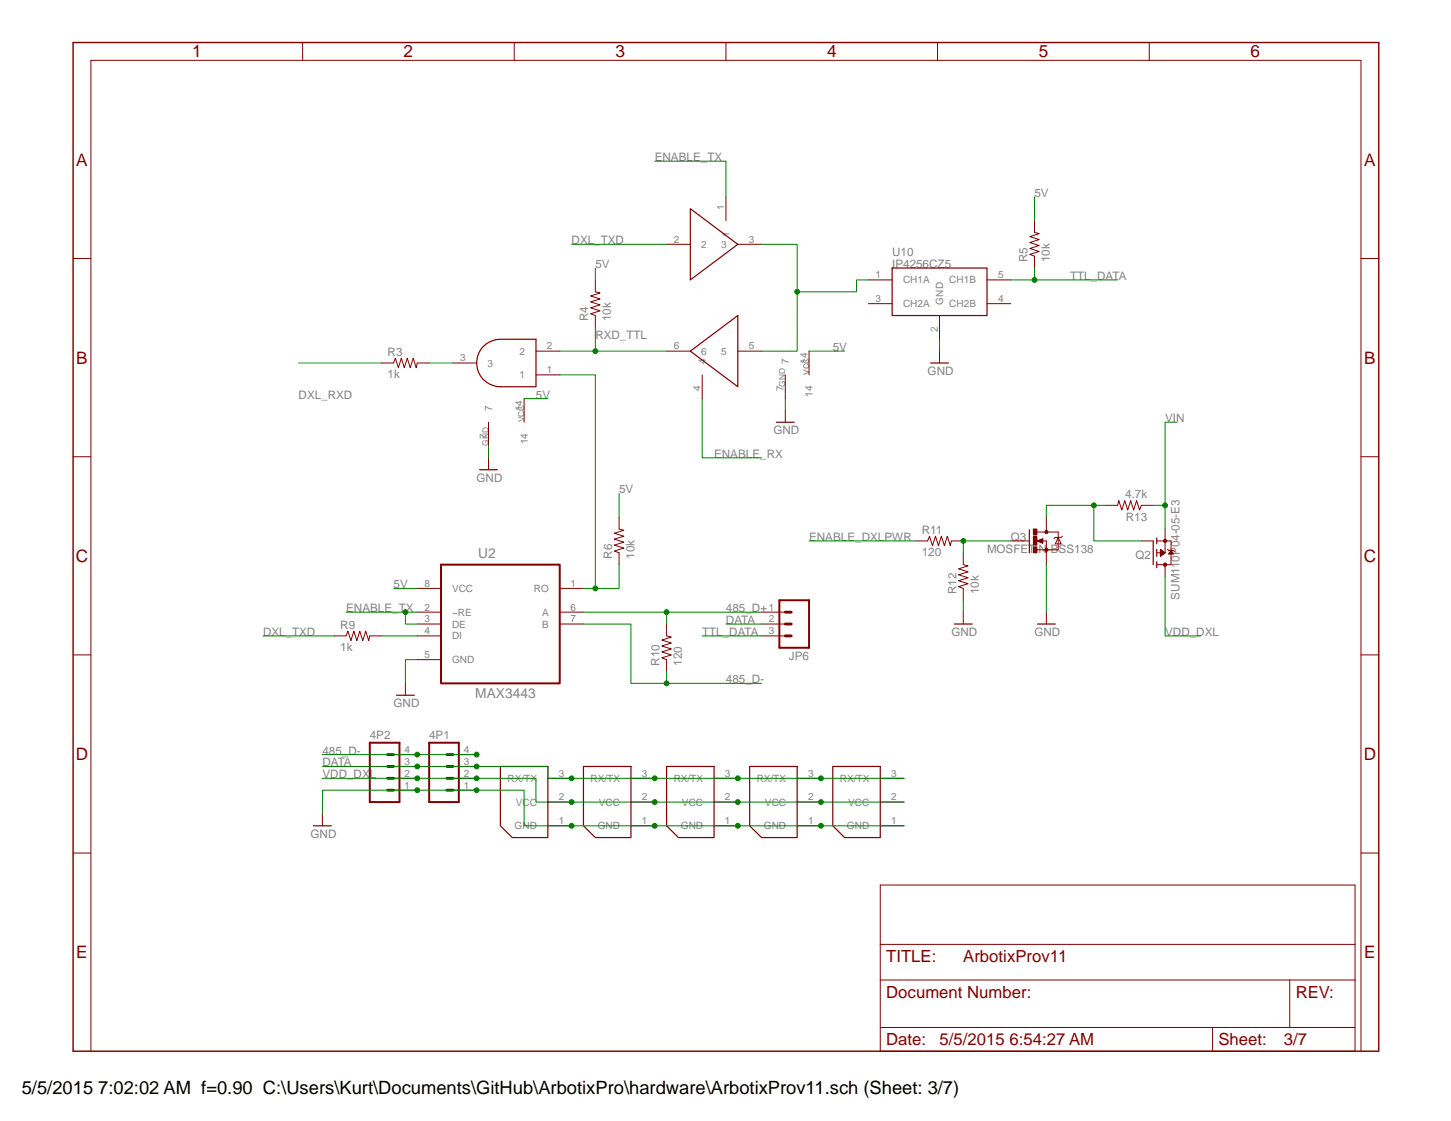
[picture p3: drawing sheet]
<svg xmlns="http://www.w3.org/2000/svg" width="279mm" height="216mm" viewBox="0 0 279 216" stroke-linecap="round" stroke-linejoin="round" font-family="sans-serif">
<g fill="none" stroke="#800000" stroke-width=".19">
<path d="M139.8 37.9v4.6M114.6 53.9v2.3l.9 .2-1.8 .6 1.8 .6-1.8 .5 1.8 .6-1.8 .6 1.8 .6-1.8 .5 .9 .4v2.3M128.4 47.1h4.5M142.1 47.1h4.5M167.2 53.9h4.6M167.2 58.5h4.6M190.1 53.9h4.5M190.1 58.5h4.5M199.2 42.5v2.3l.9 .2-1.8 .6 1.8 .5-1.8 .6 1.8 .6-1.8 .6 1.8 .5-1.8 .6 .9 .3v2.3M73.5 69.9h2.3l.3-.9 .6 1.8 .6-1.8 .6 1.8 .5-1.8 .6 1.8 .6-1.8 .5 1.8 .2-.9h2.3M87.2 69.9h4.6M100.9 76.8v4.5"/>
<path d="M103.2 67.6h4.6M103.2 72.2h4.6M128.4 67.6h4.5M135.2 72.2v4.6M142.1 67.6h4.5M151.2 72.2v4.6M151.2 79v2.3M155.8 67.6v4.6M180.9 60.8v4.5M180.9 67.6v2.3M94.1 81.3v4.6M94.1 88.2v2.3"/>
<path d="M119.2 99.6v2.3l.9 .2-1.8 .6 1.8 .6-1.8 .5 1.8 .6-1.8 .6 1.8 .6-1.8 .5 .9 .4v2.3M80.3 113.3h4.6M80.3 117.9h4.6M107.8 113.3h4.6M107.8 117.9h4.6M146.6 117.9h4.6M176.3 104.2h2.3l.4-.9 .6 1.8 .5-1.8 .6 1.8 .6-1.8 .5 1.8 .6-1.8 .6 1.8 .2-.9h2.3M185.5 106.5v2.3l.9 .2-1.8 .6 1.8 .5-1.8 .6 1.8 .6-1.8 .5 1.8 .6-1.8 .6 .9 .3v2.3M185.5 117.9v2.3M222.7 104.2h2.8v4.6h-2.8M224.3 104.2v2.3h-1.6M224.8 105.8l.2 .2h1l.2 .2"/>
<path d="M64.4 122.5h2.3l.3-.9 .6 1.8 .5-1.8 .6 1.8 .6-1.8 .6 1.8 .5-1.8 .6 1.8 .2-.9h2.3M78.1 131.6v2.3M80.3 120.2h4.6M80.3 122.5h4.6M80.3 127h4.6M107.8 120.2h4.6M128.4 120.2v2.3l.9 .2-1.9 .6 1.9 .5-1.9 .6 1.9 .6-1.9 .6 1.9 .5-1.9 .6 1 .3v2.3M146.6 120.2h4.6M146.6 122.5h4.6M62.1 156.8v2.2M75.8 152.2h4.5M75.8 149.9h4.5"/>
<path d="M75.8 147.6h4.5M75.8 145.3h4.5M87.2 152.2h4.6M87.2 149.9h4.6M87.2 147.6h4.6M87.2 145.3h4.6M105.5 149.9h4.6M105.5 159h4.6M105.5 154.5h4.6M121.5 149.9h4.6M121.5 159h4.6M121.5 154.5h4.6"/>
<path d="M137.5 149.9h4.6M137.5 159h4.6M137.5 154.5h4.6M153.5 149.9h4.6M153.5 159h4.6M153.5 154.5h4.6M169.5 149.9h4.6M169.5 159h4.6M169.5 154.5h4.6"/>
</g>
<g fill="none" stroke="#800000" stroke-width=".23">
<path d="M132.9 40.2l9.2 6.9-9.2 6.8zM171.8 51.6h18.3v9.2h-18.3zM92.9 66.8a4.8 4.8 0 0 1 3.5-1.5h6.8v9.2h-6.8a4.6 4.6 0 0 1-4.2-2.7 4.6 4.6 0 0 1 .7-5zM132.9 67.6l9.2-6.8v13.7zM179.2 69.9h3.4M92.4 90.5h3.4M149.5 81.3h3.4M222.1 104.2v4.6M222.7 105.8v1.4M222.7 108.2v1.1M222.7 103.6v1.2M76.3 133.9h3.5"/>
<path d="M183.8 120.2h3.4M60.4 159h3.4M96.4 147.6h9.1v13.7h-6.9l-2.2-2.3zM112.4 147.6h9.1v13.7h-6.9l-2.2-2.3zM128.4 147.6h9.1v13.7h-6.9l-2.2-2.3zM144.4 147.6h9.1v13.7h-6.9l-2.2-2.3zM160.4 147.6h9.1v13.7h-6.9l-2.2-2.3z"/>
</g>
<path d="M84.9 108.8h22.9v22.8h-22.9zM150.1 115.6h5.7v9.2h-5.7zM71.2 143h5.7v11.5h-5.7zM82.6 143h5.7v11.5h-5.7z" fill="none" stroke="#800000" stroke-width=".38"/>
<path d="M151.2 117.9h1.2M151.2 122.5h1.2M151.2 120.2h1.2M74.6 147.6h1.2M74.6 149.9h1.2M74.6 152.2h1.2M74.6 145.3h1.2M86.1 147.6h1.1M86.1 149.9h1.1M86.1 152.2h1.1M86.1 145.3h1.1" fill="none" stroke="#800000" stroke-width=".55"/>
<circle cx="224.3" cy="104.2" r=".32" fill="#800000"/>
<circle cx="224.3" cy="104.2" r=".32" fill="none" stroke="#800000" stroke-width=".19"/>
<circle cx="224.3" cy="108.8" r=".32" fill="#800000"/>
<g fill="none" stroke="#800000" stroke-width=".19">
<path d="M219.8 104.2h2.3M223.4 106.7h.7M223.4 106.6h.8M223.4 106.5h.9M223.4 106.4h.8M223.4 106.3h.6M223.4 106.2h.5M223.4 106h.4M223.4 107.1h.1M223.4 107h.3M223.4 106.9h.4M223.4 106.8h.5"/>
<path d="M223.4 105.9h.2M223.4 105.8h.1M223.4 105.8l.9 .7-.9 .7zM224.3 101.9v2.3M224.3 108.8v2.2M225 106.7h.9M225.1 106.6h.7M225.2 106.5h.6M225.3 106.4h.4M225.3 106.3h.3M225.4 106.2h.2M225.5 106h.1"/>
<path d="M225.5 106l.5 .7h-1z"/>
<circle cx="224.3" cy="108.8" r=".32"/>
</g>
<path d="M201.3 105.7h.4v.4h-.4z" fill-rule="evenodd" fill="#800000"/>
<path d="M201.3 105.7h.4v.4h-.4z" fill="none" stroke="#800000" stroke-width=".19"/>
<path d="M201.3 102.3h.4v.4h-.4z" fill-rule="evenodd" fill="#800000"/>
<path d="M201.3 102.3h.4v.4h-.4z" fill="none" stroke="#800000" stroke-width=".19"/>
<path d="M199 105.3h.7v1.2h-.7z" fill="#800000"/>
<path d="M199 105.3h.7v1.2h-.7zM199 105.3h.1" fill="none" stroke="#800000" stroke-width=".19"/>
<path d="M199 101.9h.7v1.1h-.7z" fill="#800000"/>
<path d="M199 101.9h.7v1.1h-.7zM199 101.9h.1" fill="none" stroke="#800000" stroke-width=".19"/>
<path d="M199 103.4h.7v1.6h-.7z" fill="#800000"/>
<g fill="none" stroke="#800000" stroke-width=".19">
<path d="M58.3 8.2v3.4M99 8.2v3.4M139.8 8.2v3.4M180.5 8.2v3.4M221.3 8.2v3.4M14.1 49.8h3.4M262.1 49.8h3.4M14.1 88h3.4M201.5 99.6v2.9h2.3v3.4h-2.3v2.9M212.9 97.3h2.3l.2-.9 .6 1.8 .6-1.8 .5 1.8 .6-1.8 .6 1.8 .6-1.8 .5 1.8 .4-.9h2.3M262.1 88h3.4M194.6 104.2h3.5"/>
<path d="M199 103.4h.7v1.6h-.7zM199 103.4h.1M199.7 104.2l1.1-.5v.9zM199.7 102.5h1.8M200.7 104.2h.8v1.7h-1.8M201.5 117.9v2.3M203.8 103.5l.5 1.3h-1.1zM204.6 103.3l-.3 .2h-1.1l-.2 .2M14.1 126.1h3.4M262.1 126.1h3.4M14.1 164.3h3.4M262.1 164.3h3.4"/>
<path d="M169.5 188.7h91.4M169.5 197.9v-27.4h91.4v27.4M169.5 181.9h91.4M233.5 197.9v4.6M233.5 197.9h14.8M248.3 197.9h12.6v4.6h-91.4v-4.6h64M248.3 188.7v9.2M17.5 202.5v-190.9h244.6v190.9"/>
</g>
<path d="M198.2 102v4.5M199.8 120.2h3.4" fill="none" stroke="#800000" stroke-width=".23"/>
<path d="M14.1 8.2h251.4v194.3h-251.4zM200.7 103.9l-.8 .3 .8 .2v-.2h-.2" fill="none" stroke="#800000" stroke-width=".28"/>
<path d="M151.2 76.8v2.2M180.9 65.3v2.3M94.1 85.9v2.3M80.3 127h-2.2v4.6M62.1 156.8v-4.6h38.8v6.8h73.2" fill="none" stroke="#008000" stroke-width=".19"/>
<circle cx="80.3" cy="152.2" r=".46" fill="#008000"/>
<circle cx="80.3" cy="152.2" r=".46" fill="none" stroke="#008000" stroke-width=".19"/>
<circle cx="91.8" cy="152.2" r=".46" fill="#008000"/>
<circle cx="91.8" cy="152.2" r=".46" fill="none" stroke="#008000" stroke-width=".19"/>
<circle cx="110.1" cy="159" r=".46" fill="#008000"/>
<circle cx="110.1" cy="159" r=".46" fill="none" stroke="#008000" stroke-width=".19"/>
<circle cx="126.1" cy="159" r=".46" fill="#008000"/>
<circle cx="126.1" cy="159" r=".46" fill="none" stroke="#008000" stroke-width=".19"/>
<circle cx="142.1" cy="159" r=".46" fill="#008000"/>
<circle cx="142.1" cy="159" r=".46" fill="none" stroke="#008000" stroke-width=".19"/>
<circle cx="158.1" cy="159" r=".46" fill="#008000"/>
<g fill="none" stroke="#008000" stroke-width=".19">
<path d="M126.1 31.1h13.7v6.8M66.7 117.9h13.6M78.1 117.9v2.3h2.2M185.5 115.6v2.3M201.5 108.8v9.1"/>
<circle cx="158.1" cy="159" r=".46"/>
</g>
<circle cx="78.1" cy="117.9" r=".46" fill="#008000"/>
<g fill="none" stroke="#008000" stroke-width=".19">
<path d="M199.2 37.9v4.6M110.1 47.1h18.3M114.6 51.6v2.3M57.5 69.9h16M82.6 69.9h4.6M100.9 76.8h4.6M107.8 67.6h6.8M114.6 63.1v4.5h13.8M135.2 76.8v11.4h11.4M155.8 67.6h6.8M119.2 95v4.6M75.8 113.3h4.5"/>
<path d="M50.7 122.5h13.7"/>
<circle cx="78.1" cy="117.9" r=".46"/>
</g>
<circle cx="114.6" cy="67.6" r=".46" fill="#008000"/>
<g fill="none" stroke="#008000" stroke-width=".19">
<path d="M107.8 72.2h6.8v41.1M119.2 108.8v4.5h-6.8"/>
<circle cx="114.6" cy="67.6" r=".46"/>
</g>
<circle cx="114.6" cy="113.3" r=".46" fill="#008000"/>
<g fill="none" stroke="#008000" stroke-width=".19">
<path d="M146.6 47.1h6.9v20.5h-6.9M167.2 53.9h-2.3v2.3h-11.4"/>
<circle cx="114.6" cy="113.3" r=".46"/>
</g>
<circle cx="153.5" cy="56.2" r=".46" fill="#008000"/>
<g fill="none" stroke="#008000" stroke-width=".19">
<path d="M199.2 51.6v2.3h-4.6M199.2 53.9h16"/>
<circle cx="153.5" cy="56.2" r=".46"/>
</g>
<circle cx="199.2" cy="53.9" r=".46" fill="#008000"/>
<g fill="none" stroke="#008000" stroke-width=".19">
<path d="M112.4 117.9h34.2M128.4 117.9v2.3M73.5 122.5h6.8M135.2 122.5h11.4"/>
<circle cx="199.2" cy="53.9" r=".46"/>
</g>
<circle cx="128.4" cy="117.9" r=".46" fill="#008000"/>
<g fill="none" stroke="#008000" stroke-width=".19">
<path d="M91.8 147.6h13.7v2.3h68.6"/>
<circle cx="128.4" cy="117.9" r=".46"/>
</g>
<circle cx="80.3" cy="147.6" r=".46" fill="#008000"/>
<g fill="none" stroke="#008000" stroke-width=".19">
<path d="M62.1 147.6h29.7"/>
<circle cx="80.3" cy="147.6" r=".46"/>
</g>
<circle cx="91.8" cy="147.6" r=".46" fill="#008000"/>
<circle cx="91.8" cy="147.6" r=".46" fill="none" stroke="#008000" stroke-width=".19"/>
<circle cx="110.1" cy="149.9" r=".46" fill="#008000"/>
<circle cx="110.1" cy="149.9" r=".46" fill="none" stroke="#008000" stroke-width=".19"/>
<circle cx="126.1" cy="149.9" r=".46" fill="#008000"/>
<circle cx="126.1" cy="149.9" r=".46" fill="none" stroke="#008000" stroke-width=".19"/>
<circle cx="142.1" cy="149.9" r=".46" fill="#008000"/>
<circle cx="142.1" cy="149.9" r=".46" fill="none" stroke="#008000" stroke-width=".19"/>
<circle cx="158.1" cy="149.9" r=".46" fill="#008000"/>
<g fill="none" stroke="#008000" stroke-width=".19">
<path d="M139.8 120.2h6.8M62.1 149.9h29.7"/>
<circle cx="158.1" cy="149.9" r=".46"/>
</g>
<circle cx="80.3" cy="149.9" r=".46" fill="#008000"/>
<circle cx="80.3" cy="149.9" r=".46" fill="none" stroke="#008000" stroke-width=".19"/>
<circle cx="91.8" cy="149.9" r=".46" fill="#008000"/>
<g fill="none" stroke="#008000" stroke-width=".19">
<path d="M91.8 149.9h11.4v4.6h22.9"/>
<circle cx="91.8" cy="149.9" r=".46"/>
</g>
<circle cx="110.1" cy="154.5" r=".46" fill="#008000"/>
<g fill="none" stroke="#008000" stroke-width=".19">
<path d="M126.1 154.5h16"/>
<circle cx="110.1" cy="154.5" r=".46"/>
</g>
<circle cx="126.1" cy="154.5" r=".46" fill="#008000"/>
<g fill="none" stroke="#008000" stroke-width=".19">
<path d="M142.1 154.5h16"/>
<circle cx="126.1" cy="154.5" r=".46"/>
</g>
<circle cx="142.1" cy="154.5" r=".46" fill="#008000"/>
<g fill="none" stroke="#008000" stroke-width=".19">
<path d="M158.1 154.5h16"/>
<circle cx="142.1" cy="154.5" r=".46"/>
</g>
<circle cx="158.1" cy="154.5" r=".46" fill="#008000"/>
<g fill="none" stroke="#008000" stroke-width=".19">
<path d="M224.3 111v11.5h6.9M112.4 120.2h9.1v11.4h6.9v-2.3M128.4 131.6h18.2"/>
<circle cx="158.1" cy="154.5" r=".46"/>
</g>
<circle cx="128.4" cy="131.6" r=".46" fill="#008000"/>
<g fill="none" stroke="#008000" stroke-width=".19">
<path d="M62.1 145.3h29.7"/>
<circle cx="128.4" cy="131.6" r=".46"/>
</g>
<circle cx="80.3" cy="145.3" r=".46" fill="#008000"/>
<circle cx="80.3" cy="145.3" r=".46" fill="none" stroke="#008000" stroke-width=".19"/>
<circle cx="91.8" cy="145.3" r=".46" fill="#008000"/>
<g fill="none" stroke="#008000" stroke-width=".19">
<path d="M222.1 97.3h2.2M226.6 81.3h-2.3v20.6"/>
<circle cx="91.8" cy="145.3" r=".46"/>
</g>
<circle cx="224.3" cy="97.3" r=".46" fill="#008000"/>
<g fill="none" stroke="#008000" stroke-width=".19">
<path d="M155.8 104.2h20.5M185.5 104.2h9.1"/>
<circle cx="224.3" cy="97.3" r=".46"/>
</g>
<circle cx="185.5" cy="104.2" r=".46" fill="#008000"/>
<g fill="none" stroke="#008000" stroke-width=".19">
<path d="M201.5 99.6v-2.3h9.1v6.9h9.2M210.6 97.3h2.3M185.5 104.2v2.3"/>
<circle cx="185.5" cy="104.2" r=".46"/>
</g>
<circle cx="210.6" cy="97.3" r=".46" fill="#008000"/>
<circle cx="210.6" cy="97.3" r=".46" fill="none" stroke="#008000" stroke-width=".19"/>
<text font-size="3.5" x="4.2" y="210.7">5/5/2015 7:02:02 AM f=0.90 C:\Users\Kurt\Documents\GitHub\ArbotixPro\hardware\ArbotixProv11.sch (Sheet: 3/7)</text>
<g font-size="3.3" fill="#800000">
<text x="37" y="11.1">1</text>
<text x="77.7" y="11.1">2</text>
<text x="118.5" y="11.1">3</text>
<text x="159.3" y="11.1">4</text>
<text x="200" y="11.1">5</text>
<text x="240.8" y="11.1">6</text>
<text x="14.7" y="31.9">A</text>
<text x="262.7" y="31.9">A</text>
<text x="14.7" y="70">B</text>
<text x="262.7" y="70">B</text>
<text x="14.6" y="108.2">C</text>
<text x="262.6" y="108.2">C</text>
<text x="14.6" y="146.4">D</text>
<text x="262.6" y="146.4">D</text>
<text x="14.7" y="184.5">E</text>
<text x="262.7" y="184.5">E</text>
</g>
<g font-size="3.2" fill="#800000">
<text x="170.6" y="185.3">TITLE:</text>
<text x="185.5" y="185.3">ArbotixProv11</text>
<text x="170.6" y="192.2">Document Number:</text>
<text x="249.5" y="192.2">REV:</text>
<text x="170.6" y="201.3">Date:</text>
<text x="180.9" y="201.3">5/5/2015 6:54:27 AM</text>
<text x="234.6" y="201.3">Sheet:</text>
<text x="247.2" y="201.3">3/7</text>
</g>
<g font-size="2.6" fill="#808080">
<text x="92.1" y="107.4">U2</text>
<text x="91.5" y="134.5">MAX3443</text>
</g>
<g font-size="2.2" fill="#808080">
<text x="126.1" y="31.1">ENABLE_TX</text>
<text x="199.2" y="37.9">5V</text>
<text x="110.1" y="47.1">DXL_TXD</text>
<text x="114.6" y="51.6">5V</text>
<text x="171.8" y="51.6">IP4256CZ5</text>
<text x="171.8" y="49.3">U10</text>
<text x="197.9" y="50.5" transform="rotate(-90 197.9 50.5)">R5</text>
<text x="202.2" y="50.5" transform="rotate(-90 202.2 50.5)">10k</text>
<text x="206.1" y="53.9">TTL_DATA</text>
<text x="113.3" y="61.9" transform="rotate(-90 113.3 61.9)">R4</text>
<text x="114.6" y="65.3">RXD_TTL</text>
<text x="117.6" y="61.9" transform="rotate(-90 117.6 61.9)">10k</text>
<text x="74.6" y="68.6">R3</text>
<text x="160.4" y="67.6">5V</text>
<text x="57.5" y="76.8">DXL_RXD</text>
<text x="74.6" y="72.9">1k</text>
<text x="103.2" y="76.8">5V</text>
<text x="178.6" y="72.2">GND</text>
<text x="148.9" y="83.6">GND</text>
<text x="224.3" y="81.3">VIN</text>
<text x="137.5" y="88.2">ENABLE_RX</text>
<text x="91.8" y="92.8">GND</text>
<text x="119.2" y="95">5V</text>
<text x="216.7" y="96">4.7k</text>
<text x="216.8" y="100.3">R13</text>
<text x="117.9" y="107.6" transform="rotate(-90 117.9 107.6)">R6</text>
<text x="122.2" y="107.6" transform="rotate(-90 122.2 107.6)">10k</text>
<text x="155.8" y="104.2">ENABLE_DXLPWR</text>
<text x="177.5" y="102.8">R11</text>
<text x="177.5" y="107.2">120</text>
<text x="190.1" y="106.5">MOSFET-N-BSS138</text>
<text x="194.6" y="104.2">Q3</text>
<text x="218.6" y="107.6">Q2</text>
<text x="75.8" y="113.3">5V</text>
<text x="66.7" y="117.9">ENABLE_TX</text>
<text x="139.8" y="117.9">485_D+</text>
<text x="184.1" y="114.5" transform="rotate(-90 184.1 114.5)">R12</text>
<text x="188.5" y="114.5" transform="rotate(-90 188.5 114.5)">10k</text>
<text x="227.1" y="115.5" transform="rotate(-90 227.1 115.5)">SUM110P04-05-E3</text>
<text x="50.7" y="122.5">DXL_TXD</text>
<text x="65.5" y="125.4">1k</text>
<text x="65.5" y="121.1">R9</text>
<text x="135.2" y="122.5">TTL_DATA</text>
<text x="139.8" y="120.2">DATA</text>
<text x="183.2" y="122.5">GND</text>
<text x="199.2" y="122.5">GND</text>
<text x="224.3" y="122.5">VDD_DXL</text>
<text x="127" y="128.2" transform="rotate(-90 127 128.2)">R10</text>
<text x="131.3" y="128.2" transform="rotate(-90 131.3 128.2)">120</text>
<text x="139.8" y="131.6">485_D-</text>
<text x="151.9" y="127">JP6</text>
<text x="75.8" y="136.2">GND</text>
<text x="71.2" y="142.3">4P2</text>
<text x="82.6" y="142.3">4P1</text>
<text x="62.1" y="145.3">485_D-</text>
<text x="62.1" y="147.6">DATA</text>
<text x="62.1" y="149.9">VDD_DXL</text>
<text x="59.8" y="161.3">GND</text>
</g>
<text font-size="2.1" fill="#808080" x="155.8" y="72.2" transform="rotate(-90 155.8 72.2)">vcc</text>
<g font-size="1.9" fill="#808080">
<text x="139.5" y="40.4" transform="rotate(-90 139.5 40.4)">1</text>
<text x="129.8" y="46.7">2</text>
<text x="135" y="47.7">2</text>
<text x="138.9" y="47.8">3</text>
<text x="140.5" y="45.7" transform="rotate(-90 140.5 45.7)">1</text>
<text x="144.2" y="46.7">3</text>
<text x="168.6" y="53.6">1</text>
<text x="192.2" y="53.6">5</text>
<text x="168.6" y="58.2">3</text>
<text x="173.9" y="54.6">CH1A</text>
<text x="173.9" y="59.2">CH2A</text>
<text x="181.6" y="58.7" transform="rotate(-90 181.6 58.7)">GND</text>
<text x="182.8" y="54.6">CH1B</text>
<text x="182.8" y="59.2">CH2B</text>
<text x="192.2" y="58.2">4</text>
<text x="180.6" y="63.9" transform="rotate(-90 180.6 63.9)">2</text>
<text x="88.6" y="69.6">3</text>
<text x="93.9" y="70.6">3</text>
<text x="100" y="68.3">2</text>
<text x="105.3" y="67.3">2</text>
<text x="105.3" y="71.9">1</text>
<text x="129.8" y="67.3">6</text>
<text x="135" y="68.3">6</text>
<text x="135.9" y="70.1" transform="rotate(-90 135.9 70.1)">4</text>
<text x="138.9" y="68.3">5</text>
<text x="144.2" y="67.3">5</text>
<text x="151.9" y="70.1" transform="rotate(-90 151.9 70.1)">7</text>
<text x="155.5" y="70.1" transform="rotate(-90 155.5 70.1)">14</text>
<text x="100" y="72.9">1</text>
<text x="134.9" y="75.4" transform="rotate(-90 134.9 75.4)">4</text>
<text x="150.9" y="75.4" transform="rotate(-90 150.9 75.4)">7</text>
<text x="156.5" y="76.5" transform="rotate(-90 156.5 76.5)">14</text>
<text x="94.8" y="79.2" transform="rotate(-90 94.8 79.2)">7</text>
<text x="100.6" y="79.2" transform="rotate(-90 100.6 79.2)">14</text>
<text x="93.7" y="84.5" transform="rotate(-90 93.7 84.5)">7</text>
<text x="101.6" y="85.6" transform="rotate(-90 101.6 85.6)">14</text>
<text x="81.7" y="113">8</text>
<text x="109.9" y="113">1</text>
<text x="81.7" y="117.6">2</text>
<text x="81.7" y="119.9">3</text>
<text x="87" y="114">VCC</text>
<text x="87" y="118.6">~RE</text>
<text x="102.8" y="114">RO</text>
<text x="104.4" y="118.6">A</text>
<text x="109.9" y="117.6">6</text>
<text x="109.9" y="119.9">7</text>
<text x="148" y="117.6">1</text>
<text x="148" y="119.9">2</text>
<text x="81.7" y="122.2">4</text>
<text x="87" y="120.9">DE</text>
<text x="87" y="123.1">DI</text>
<text x="104.4" y="120.9">B</text>
<text x="148" y="122.2">3</text>
<text x="81.7" y="126.7">5</text>
<text x="87" y="127.7">GND</text>
<text x="77.9" y="149.6">2</text>
<text x="77.9" y="147.3">3</text>
<text x="77.9" y="145">4</text>
<text x="89.3" y="149.6">2</text>
<text x="89.3" y="147.3">3</text>
<text x="89.3" y="145">4</text>
<text x="107.6" y="149.6">3</text>
<text x="123.6" y="149.6">3</text>
<text x="139.6" y="149.6">3</text>
<text x="155.6" y="149.6">3</text>
<text x="171.6" y="149.6">3</text>
<text x="77.9" y="151.9">1</text>
<text x="89.3" y="151.9">1</text>
<text x="97.7" y="150.6">RX/TX</text>
<text x="99.3" y="155.2">VCC</text>
<text x="107.6" y="154.1">2</text>
<text x="113.7" y="150.6">RX/TX</text>
<text x="115.3" y="155.2">VCC</text>
<text x="123.6" y="154.1">2</text>
<text x="129.7" y="150.6">RX/TX</text>
<text x="131.3" y="155.2">VCC</text>
<text x="139.6" y="154.1">2</text>
<text x="145.7" y="150.6">RX/TX</text>
<text x="147.3" y="155.2">VCC</text>
<text x="155.6" y="154.1">2</text>
<text x="161.7" y="150.6">RX/TX</text>
<text x="163.3" y="155.2">VCC</text>
<text x="171.6" y="154.1">2</text>
<text x="99.1" y="159.7">GND</text>
<text x="107.6" y="158.7">1</text>
<text x="115.1" y="159.7">GND</text>
<text x="123.6" y="158.7">1</text>
<text x="131.1" y="159.7">GND</text>
<text x="139.6" y="158.7">1</text>
<text x="147.1" y="159.7">GND</text>
<text x="155.6" y="158.7">1</text>
<text x="163.1" y="159.7">GND</text>
<text x="171.6" y="158.7">1</text>
</g>
<g font-size="1.6" fill="#808080">
<text x="151.2" y="74.5" transform="rotate(-90 151.2 74.5)">GND</text>
<text x="100.9" y="81.3" transform="rotate(-90 100.9 81.3)">VCC</text>
<text x="94.1" y="85.9" transform="rotate(-90 94.1 85.9)">GND</text>
</g>
</svg>
